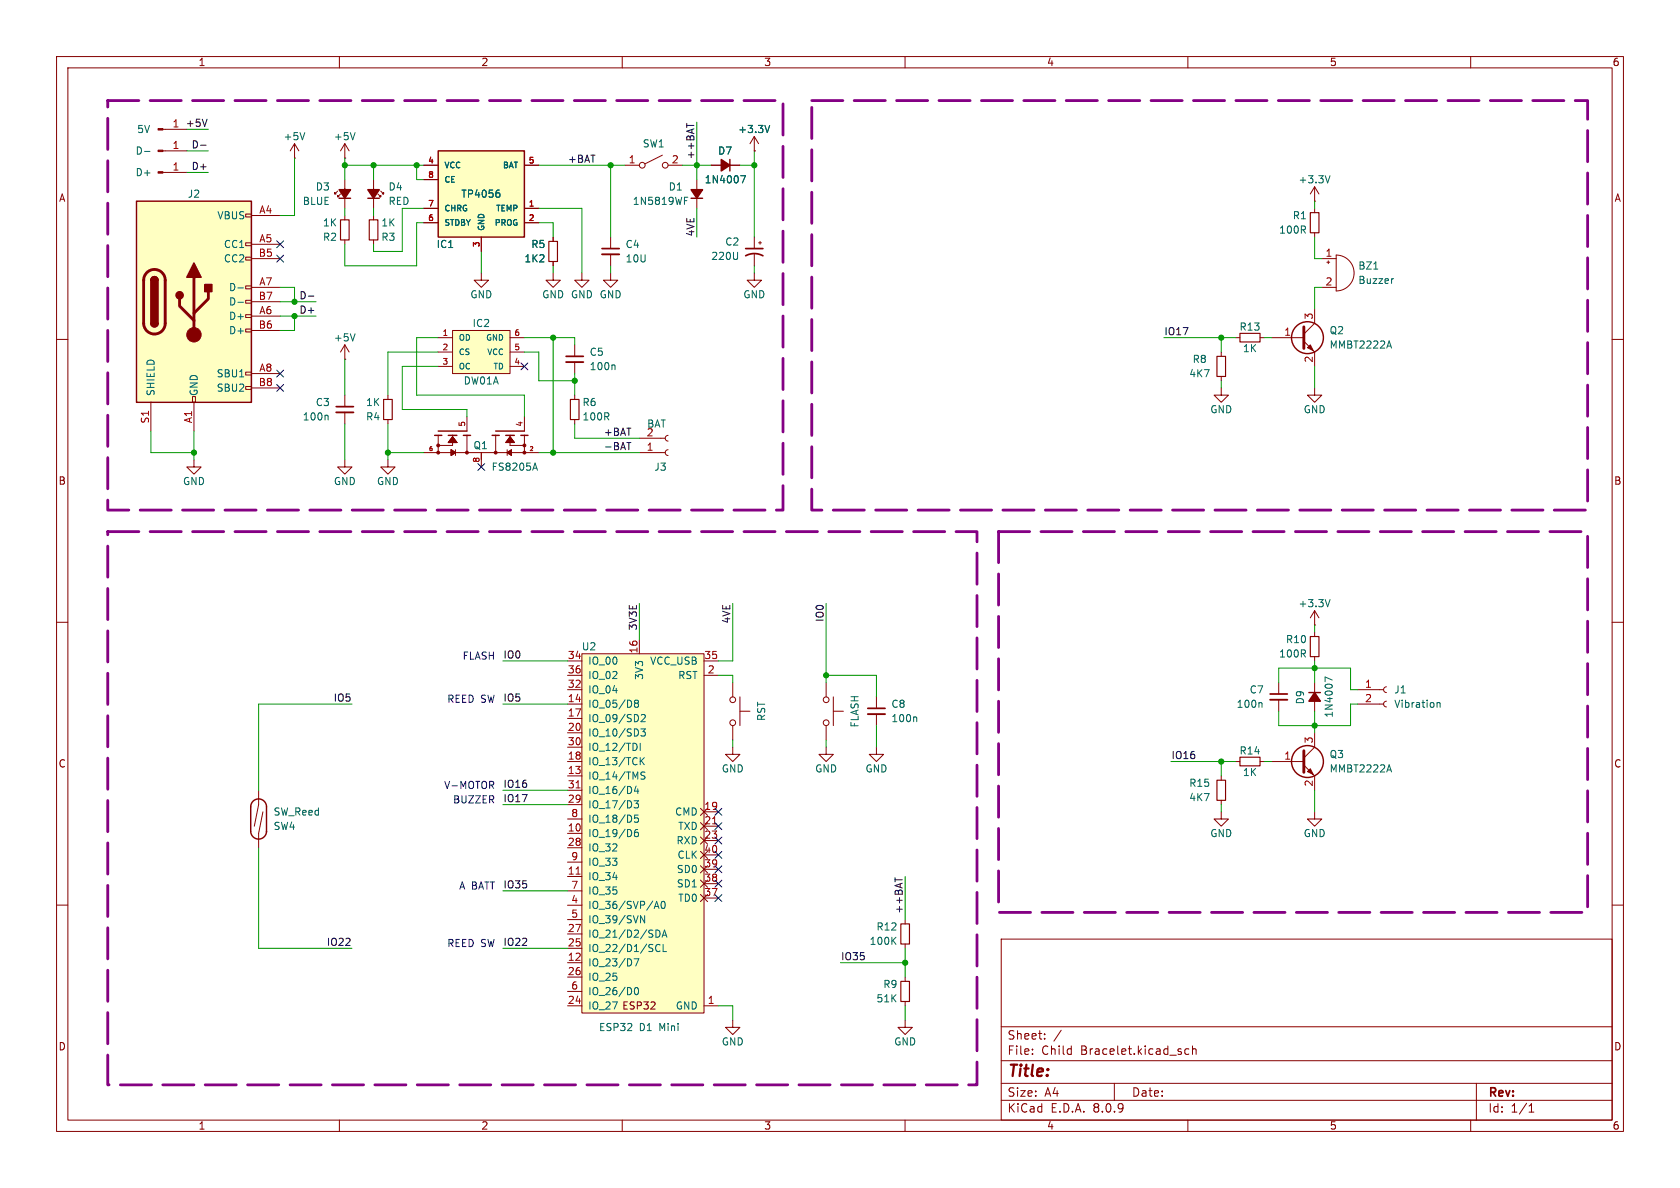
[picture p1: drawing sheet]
<svg xmlns="http://www.w3.org/2000/svg" width="297mm" height="210mm" viewBox="0 0 297 210" stroke-linecap="round" stroke-linejoin="round" font-family="sans-serif">
<g fill="none" stroke="#840000" stroke-width=".18">
<path d="M10 10h277v190h-277zM12 12h273v186h-273zM60 10v2M110 10v2M160 10v2M210 10v2M260 10v2M123.2 31.8v5M10 60h2M285 60h2M10 110h2M285 110h2"/>
<path d="M146 132.1v1.3h-1.2l1.2 1.2 1.3-1.2h-1.3M224.8 134.6h5.7M230.5 135.3l1.9 1.9v2.5M232.4 129.5v2.6l-1.9 1.9M10 160h2M160 162.6v.7M160 166.9v.7M177 166h108v32h-108zM285 160h2M60 198v2M110 198v2M160 198v2"/>
<path d="M177 194.5h108M177 191.5h108M177 187.5h108M177 181.5h108M182.5 186.3v.1M182.5 185.5v.1M184.7 183.6v.1M184.7 182.8v.1M187.6 182.1l-1.3 2M197 191.5v3M210 198v2M210.2 185.5l-.5-.1-.2 .3v.4l.1 .2h.6"/>
<path d="M210.8 185.5l.2-.1 .4 .1 .1 .9M210.8 184.9v1.5M260 198v2M261 191.5v6.5M270.3 196.6h.9M270.3 195.5l.4-.4v1.5"/>
</g>
<g fill="none" stroke="#840000" stroke-width=".25">
<path d="M122.2 35.1h2"/>
<circle cx="231.1" cy="134.6" r="2.82"/>
</g>
<path d="M122.2 33.5h2l-1 1.6z" fill="#840000" stroke="#840000" stroke-width=".25"/>
<path d="M121 35.5h.4M121 34.9h.6M245.3 136.1h.6M245.6 135.2l.4 1.3M157.9 166.2l.5 .7M158.4 165.7l-.7 .7" fill="none" stroke="#006464" stroke-width=".18"/>
<path d="M159.3 163.3h1.5v3.6h-1.5z" fill="none" stroke="#840000" stroke-width=".2"/>
<path d="M230.5 132.7v3.8" fill="none" stroke="#840000" stroke-width=".51"/>
<path d="M231.1 136.4l.5-.5 .6 1z" fill="#840000" stroke="#840000" stroke-width=".18"/>
<path d="M80 58.4h10.2v7.6h-10.2z" fill="#ffffc2"/>
<g fill="none" stroke="#840000" stroke-width=".18">
<path d="M28.8 22.9h4.2M77.5 59.7h2.5M80 58.4h10.2v7.6h-10.2zM90.2 59.7h2.5M77.5 62.2h2.5M77.5 64.8h2.5M90.2 62.2h2.5M90.2 64.8h2.5M232.4 110.5h.1M232.4 108v2.5M232.4 111.8v.7M232.4 116.1v.7"/>
<path d="M232.4 108l-.8 1.2M232.4 108l.8 1.2M226.1 120.7v2M226.1 123.7v2M232.4 120.7v5M240 124.5h4.6M240 121.9h4.6M245.1 124l-.3 .1-.2 .4 .2 .3 .3 .2M245.1 121.4l-.3 .2-.2 .3 .2 .4 .3 .1M232.4 143.5v1.3h-1.3l1.3 1.3 1.3-1.3h-1.3"/>
</g>
<path d="M231.4 122.4h2" fill="none" stroke="#840000" stroke-width=".25"/>
<path d="M232.4 122.4l1 1.6h-2z" fill="#840000" stroke="#840000" stroke-width=".25"/>
<path d="M235.1 106l-.4 1.3M222.9 124.2l.2 .2v.6M235.5 120.2l-1.2-.5v.8M254.1 124.2v.8M254.1 124.3l.1-.1 .3 .1 .1 .7" fill="none" stroke="#006464" stroke-width=".18"/>
<path d="M224.5 123.7h3.1" fill="none" stroke="#840000" stroke-width=".33"/>
<path d="M224.5 122.7h3.1" fill="none" stroke="#840000" stroke-width=".3"/>
<path d="M231.6 112.5h1.6v3.6h-1.6z" fill="none" stroke="#840000" stroke-width=".2"/>
<path d="M27.9 22.7h.9v.3h-.9z" fill="#840000" stroke="#840000" stroke-width=".18"/>
<g fill="#ffffc2">
<path d="M79.8 79.5l.7 .5-.7 .5z"/>
<path d="M80 77.2l.8 1h-1.6z"/>
</g>
<g fill="none" stroke="#840000" stroke-width=".18">
<path d="M28.8 26.7h4.2M28.8 30.5h4.2M66 31.8v5M66 38.1v.8M66.8 34.3l.5 .5v-.3v.3h-.2M67.3 33.8l.5 .5v-.3v.3h-.2M66 42.4v.8M77.5 77v3M79.8 79.5l.7 .5-.7 .5zM80 77.2l.8 1h-1.6zM80 77v1.7h-2.5M80.5 79.5v1"/>
<path d="M82.5 73.7v2.5M82.5 77v3M87.6 77v3M89.7 79.5v1M90.2 77.2l.7 1h-1.5zM90.2 77v1.7h2.5M90.2 77.2l.7 1M92.7 73.7v2.5M92.7 77v3M68.6 81.3v1.3h-1.3l1.3 1.2 1.2-1.2h-1.2M74.9 80h20.3M85.1 80v2.6"/>
<path d="M89.7 80l.7-.5v1z"/>
</g>
<path d="M65 35.1h2.1M76.8 77h1.3M77.5 76.2h5M79.2 77h1.6M81.9 77h1.3M87 77h1.3M87.6 76.2h5.1M89.4 77h1.5M92.1 77h1.2" fill="none" stroke="#840000" stroke-width=".25"/>
<g fill="#840000" stroke="#840000" stroke-width=".18">
<path d="M90.2 77.2l.7 1h-1.5z"/>
<path d="M89.7 80l.7-.5v1z"/>
<path d="M79.8 79.5l.7 .5-.7 .5z"/>
<path d="M80 77.2l.8 1h-1.6z"/>
<path d="M27.9 26.5h.9v.3h-.9z"/>
<path d="M27.9 30.4h.9v.2h-.9z"/>
<circle cx="82.5" cy="80" r=".25"/>
<circle cx="92.7" cy="80" r=".25"/>
<circle cx="92.7" cy="78.7" r=".25"/>
<circle cx="87.6" cy="80" r=".25"/>
<circle cx="77.5" cy="80" r=".25"/>
<circle cx="77.5" cy="78.7" r=".25"/>
</g>
<path d="M25.6 26.8h.9M94.3 82.8h.6M94.6 81.9l.4 1.2" fill="none" stroke="#006464" stroke-width=".18"/>
<path d="M65 33.5h2.1l-1.1 1.6z" fill="#840000" stroke="#840000" stroke-width=".25"/>
<path d="M65.3 38.9h1.5v3.5h-1.5z" fill="none" stroke="#840000" stroke-width=".2"/>
<path d="M24.1 35.6h20.3v35.5h-20.3z" fill="#ffffc2"/>
<g fill="none" stroke="#840000" stroke-width=".18">
<path d="M43.4 37.8h1v.6h-1zM44.4 38.1h5.1M110.5 29.2h2.5M117.1 27.4l-3.1 1.6M118.1 29.2h2.5M125.7 29.2h5.1M133.3 26.7h.1M133.3 24.1v2.6M133.3 24.1l-.7 1.3M133.3 24.1l.8 1.3M43.4 58.2h1v.5h-1zM43.4 55.6h1v.5h-1z"/>
<path d="M43.4 53.1h1v.5h-1zM43.4 50.5h1v.6h-1zM43.4 45.5h1v.5h-1zM43.4 42.9h1v.5h-1zM44.4 43.2h5.1M44.4 55.9h5.1M44.4 50.8h5.1M44.4 45.7h5.1M44.4 58.4h5.1M44.4 53.3h5.1M133.3 48.3v1.2h1.3l-1.3 1.3-1.2-1.3h1.2M133.3 41.9v2"/>
<path d="M133.3 45v2M134.1 42.9h.5M134.4 42.7v.5M224.8 59.7h5.7M232.4 54.6v2.6l-1.9 1.9M233.7 50.8h2.5M233.7 45.7h2.5M234.6 46.4h.5M234.8 46.1v.5M236.2 45.1a3.2 3.2 0 0 1 3.2 3.2 3.2 3.2 0 0 1-3.2 3.1zM26.7 71.1v5.1M34 70.1h.5v1h-.5z"/>
<path d="M34.3 71.1v5.1M43.4 68.3h1v.5h-1zM43.4 65.8h1v.5h-1zM44.4 66h5.1M44.4 68.6h5.1M68.6 69.9v.7M68.6 74.2v.7M101.6 61v2M101.6 64v2M101.6 69.9v.7M101.6 74.2v.7M113 77.5h4.6"/>
<path d="M118.1 77l-.3 .1-.2 .4 .2 .3 .3 .2M118.1 79.5l-.3 .2-.2 .3 .2 .4 .3 .1M230.5 60.3l1.9 1.9v2.6M34.3 81.3v1.3h1.3l-1.3 1.2-1.3-1.2h1.3M61 81.3v1.3h1.2l-1.2 1.2-1.3-1.2h1.3M113 80h4.6M215.9 143.5v1.3h-1.3l1.3 1.3 1.3-1.3h-1.3"/>
<circle cx="113.5" cy="29.2" r=".51"/>
<circle cx="117.6" cy="29.2" r=".51"/>
</g>
<g fill="none" stroke="#840000" stroke-width=".25">
<path d="M24.1 35.6h20.3v35.5h-20.3zM129 28.2v2M26.7 57.2a.64 .64 0 0 0 .6 .6 .64 .64 0 0 0 .6-.6M26.7 49.5a.64 .64 0 0 1 .6-.6 .64 .64 0 0 1 .6 .6"/>
<circle cx="231.1" cy="59.7" r="2.82"/>
</g>
<path d="M26 48.2a1.9 1.9 0 0 1 2-.4 1.9 1.9 0 0 1 1.2 1.7v7.7a1.91 1.91 0 0 1-1.9 1.8 1.91 1.91 0 0 1-1.9-1.8v-7.8l.2-.7zM31.7 52.8v1.3l2.6 2.5M34.3 49v10.2M36.8 51.6v1.2l-2.5 2.6M230.5 57.8v3.8" fill="none" stroke="#840000" stroke-width=".51"/>
<g fill="#840000" stroke="#840000" stroke-width=".25">
<path d="M26.7 57.2h1.2a.64 .64 0 0 1-.6 .6 .64 .64 0 0 1-.6-.6z"/>
<path d="M26.7 49.5h1.2v7.7h-1.2z"/>
<path d="M26.9 49.1a.64 .64 0 0 1 .6-.2 .64 .64 0 0 1 .4 .6h-1.2z"/>
<path d="M34.3 46.5l1.3 2.5h-2.6z"/>
<path d="M36.2 50.3h1.3v1.3h-1.3z"/>
<path d="M127.5 28.2l1.5 1-1.5 1z"/>
<circle cx="31.7" cy="52.2" r=".63"/>
</g>
<g fill="#840000" stroke="#840000" stroke-width=".18">
<path d="M231.1 61.5l.5-.5 .6 1z"/>
<circle cx="34.3" cy="59.2" r="1.27"/>
</g>
<path d="M130.9 31.1h.9l-.6 1.2M136.1 22.2l-.5 1.2M42.1 50.9h.9M42.1 53.4h.9M130.4 44.6l-.1 1.1M242.9 47.6h.7M246.4 49.3h-.3M108.5 64.5l.2 .2v.7M245.3 61.2h.6M245.6 60.3l.4 1.2" fill="none" stroke="#006464" stroke-width=".18"/>
<path d="M67.8 70.6h1.5v3.6h-1.5zM100.8 70.6h1.6v3.6h-1.6z" fill="none" stroke="#840000" stroke-width=".2"/>
<path d="M100.1 64h3" fill="none" stroke="#840000" stroke-width=".33"/>
<path d="M131.8 45.2a3.2 3.2 0 0 1 3.1 0M131.8 43.9h3.1M100.1 63h3" fill="none" stroke="#840000" stroke-width=".3"/>
<path d="M77.5 26.7h15.2v15.2h-15.2z" fill="#ffffc2"/>
<path d="M59.9 35.1h2.1M77.5 26.7h15.2v15.2h-15.2zM47.1 146.9a1.4 1.4 0 0 1-1.4 1.4 1.4 1.4 0 0 1-1.4-1.4v-4.3a1.4 1.4 0 0 1 1.4-1.4 1.4 1.4 0 0 1 1.4 1.4v4.5" fill="none" stroke="#840000" stroke-width=".25"/>
<g fill="none" stroke="#840000" stroke-width=".18">
<path d="M52.1 27.9h.1M52.1 25.4l-.8 1.3M52.1 25.4v2.5M52.1 25.4l.7 1.3M59.7 33.8l-.5 .5v-.3v.3h.2M60.2 34.3l-.5 .5v-.3v.3h.2M61 27.9h.1M61 25.4v2.5M61 31.8v5M61 38.1v.8M61 25.4l-.8 1.3M61 25.4l.7 1.3"/>
<path d="M74.9 36.8h2.6M74.9 39.4h2.6M74.9 29.2h2.6M74.9 31.8h2.6M92.7 36.8h2.5M92.7 39.4h2.5M92.7 29.2h2.5M232.4 35.6h.1M232.4 33l-.8 1.3M232.4 33v2.6M232.4 36.8v.8M232.4 33l.8 1.3"/>
<path d="M61 42.4v.8M85.1 48.3v1.2h1.3l-1.3 1.3-1.3-1.3h1.3M85.1 41.9v2.6M97.8 48.3v1.2h1.3l-1.3 1.3-1.3-1.3h1.3M97.8 41.9v.8M97.8 46.2v.8M102.9 48.3v1.2h1.2l-1.2 1.3-1.3-1.3h1.3M107.9 48.3v1.2h1.3l-1.3 1.3-1.2-1.3h1.2M107.9 41.9v2M107.9 45v2M218.4 59.7h.8M222.8 59.7h.7"/>
<path d="M232.4 41.1v.8M61 63.5h.1M61 61l-.8 1.2M61 61v2.5M61 69.9v2M61 72.9v2M61 61l.7 1.2M215.9 68.6v1.3h-1.3l1.3 1.2 1.3-1.2h-1.3M215.9 62.2v.8M215.9 66.5v.8M232.4 68.6v1.3h-1.3l1.3 1.2 1.3-1.2h-1.3M45.7 139.7v2.5l-.7 3.9"/>
<path d="M215.9 137.2v.7M218.4 134.6h.8M222.8 134.6h.7M46.5 143.5l-.8 3.8v2.6M215.9 141.5v.7"/>
</g>
<path d="M53.9 23.4l-.4 1.3M62.8 23.4l-.4 1.3M88 33.6h.3M88.1 34.1l.3 .2v.3l-.3 .3M235.1 31.1l-.4 1.2M62.8 59l-.4 1.3M57.8 73.4l.2 .2v.6" fill="none" stroke="#006464" stroke-width=".18"/>
<path d="M106.4 45h3.1M59.4 72.9h3.1" fill="none" stroke="#840000" stroke-width=".33"/>
<path d="M106.4 43.9h3.1M59.4 71.9h3.1" fill="none" stroke="#840000" stroke-width=".3"/>
<path d="M60.2 38.9h1.5v3.5h-1.5zM231.6 37.6h1.6v3.5h-1.6zM97 42.7h1.6v3.5h-1.6zM219.2 58.9h3.6v1.6h-3.6zM215.1 63h1.6v3.5h-1.6zM215.1 137.9h1.6v3.6h-1.6zM219.2 133.9h3.6v1.5h-3.6z" fill="none" stroke="#840000" stroke-width=".2"/>
<path d="M59.9 33.5h2.1l-1 1.6z" fill="#840000" stroke="#840000" stroke-width=".25"/>
<path d="M102.9 115.6h21.6v63.5h-21.6z" fill="#ffffc2"/>
<g fill="none" stroke="#840000" stroke-width=".18">
<path d="M74.9 29.2h2.6M74.9 36.8h2.6M74.9 39.4h2.6M74.9 31.8h2.6M92.7 29.2h2.5M92.7 36.8h2.5M92.7 39.4h2.5M125.7 29.2h1.8M129 29.2h1.8M133.3 26.7h.1M85.1 41.9v2.6M97.8 41.9v.8"/>
<path d="M97.8 46.2v.8M100.3 119.4h2.6M100.3 116.8h2.6M102.9 115.6h21.6v63.5h-21.6zM113 113v2.6M124.5 119.4h2.5M124.5 116.8h2.5M100.3 137.2h2.6M100.3 124.5h2.6M100.3 127h2.6M100.3 134.6h2.6M100.3 129.5h2.6"/>
<path d="M100.3 132.1h2.6M100.3 139.7h2.6M100.3 121.9h2.6M129.5 132.1v1.3h-1.2l1.2 1.2 1.3-1.2h-1.3M129.5 120.7v2.5M129.5 128.3v2.5M130.8 125.7h1.8M130.8 123.2v5.1M146 120.7v2.5M146 128.3v2.5M147.3 125.7h1.8M147.3 123.2v5.1"/>
<path d="M154.9 132.1v1.3h-1.2l1.2 1.2 1.3-1.2h-1.3M154.9 123.2v2M154.9 126.2v2.1M100.3 147.3h2.6M100.3 154.9h2.6M100.3 149.9h2.6M100.3 142.2h2.6M100.3 157.5h2.6M100.3 144.8h2.6M100.3 152.4h2.6M123.8 142.9l1.3 1.2M123.8 145.4l1.3 1.3"/>
<path d="M123.8 148l1.3 1.2M123.8 158.1l1.3 1.3M123.8 155.6l1.3 1.2M123.8 153l1.3 1.3M123.8 150.5l1.3 1.3M124.5 143.5h2.5M124.5 146.1h2.5M124.5 148.6h2.5M124.5 158.8h2.5M124.5 156.2h2.5M124.5 153.7h2.5M124.5 151.1h2.5"/>
<path d="M125.1 142.9l-1.3 1.2M125.1 145.4l-1.3 1.3M125.1 148l-1.3 1.2M125.1 158.1l-1.3 1.3M125.1 155.6l-1.3 1.2M125.1 153l-1.3 1.3M125.1 150.5l-1.3 1.3M100.3 177.8h2.6M100.3 160h2.6M100.3 162.6h2.6M100.3 170.2h2.6M100.3 167.6h2.6"/>
<path d="M100.3 172.7h2.6M100.3 165.1h2.6M100.3 175.3h2.6M124.5 177.8h2.5M160 172.7v.8M160 177v.8M129.5 180.3v1.3h-1.2l1.2 1.3 1.3-1.3h-1.3M160 180.3v1.3h-1.3l1.3 1.3 1.3-1.3h-1.3"/>
<circle cx="129.5" cy="123.7" r=".51"/>
<circle cx="129.5" cy="127.8" r=".51"/>
<circle cx="146.1" cy="123.7" r=".51"/>
<circle cx="146.1" cy="127.8" r=".51"/>
</g>
<g fill="none" stroke="#006464" stroke-width=".18">
<path d="M88 33.6h.3M88.1 34.1l.3 .2v.3l-.3 .3M130.9 31.1h.9l-.6 1.2M136.1 22.2l-.5 1.2M112.4 131.5l.2 .4-.2 .7M112.4 124.3l-.2-.2 .2-.3h.2l.3 .2-.3 .3M112.4 124.3l-.2 .3v.3l.2 .1h.4l.1-.2v-.2l-.3-.3M112.4 124.3h.2M112.5 138.9l-.3 1h.7M112.8 139.4v.9M113.2 131.4v1.3M113.3 128.8h.8l-.4 .5 .3 .2v.5l-.2 .1-.5-.1"/>
<path d="M113.4 126.4l.4-.1 .3 .4-.8 .9h.8M113.4 134.5l.5 .7M113.4 137l.5 .2 .1 .3-.2 .2h-.5M113.4 136.5h.6M113.9 133.9l-.7 .8M161.9 126.7l.2 .2v.7M112.1 141.5h.8l-.4 .5 .3 .2v.5l-.2 .1-.5-.1M112.8 146.6l-.4 .1a.86 .86 0 0 0 0 1.2l.4-.1 .1-.4-.3-.3h-.2l-.2 .3M112.8 144.1h-.6v.6l.1-.1h.5l.1 .2-.1 .4-.2 .2-.4-.2M117 159.5l.2-.2a.68 .68 0 0 1 .4 .7 .68 .68 0 0 1-.4 .6l-.2-.1-.1-.4zM112.1 169.5h.8l-.5 1.3M112.3 174.6h.2a.68 .68 0 0 1 .4 .6 .68 .68 0 0 1-.4 .6 .84 .84 0 0 1-.2-1.2z"/>
<path d="M113.2 161.9l.8 1.2v-1.2M115.7 160.6l.4-1.3 .4 1.3M115.8 160.2h.6M116 167.9l.3 .3 .4-.1M116 164.4a.64 .64 0 0 1 .7 .6 .64 .64 0 0 1-.7 .7M116.7 167.1l-.4-.2-.3 .4M117 165.7l.5-1.3 .4 1.3M117.2 165.3h.6M117.2 166.9v1.3h.6"/>
</g>
<path d="M101.8 139.3h.8M101.8 154.5h.8M126 145.6h.7" fill="none" stroke="#a90000" stroke-width=".18"/>
<path d="M159.3 173.5h1.5v3.5h-1.5z" fill="none" stroke="#840000" stroke-width=".2"/>
<path d="M153.4 126.2h3.1" fill="none" stroke="#840000" stroke-width=".33"/>
<path d="M153.4 125.2h3.1" fill="none" stroke="#840000" stroke-width=".3"/>
<path d="M35.5 25.7h.9M36.6 21.1l-.4 1.2M121.4 21.8v.7M54.5 52.3h1M110.8 78.2h.7M158.2 155.2v.7" fill="none" stroke="#0f0f0f" stroke-width=".18"/>
<path d="M19 17.8h119.4v72.4h-119.4zM143.5 17.8h137.2v72.4h-137.2zM19 94h153.7v97.8h-153.7zM176.5 94h104.2v67.3h-104.2z" fill="none" stroke="#840084" stroke-width=".5" stroke-dasharray="5.5 2"/>
<g fill="none" stroke="#009600" stroke-width=".18">
<path d="M33 26.7h3.8M33 22.9h3.8M33 30.5h3.8M52.1 27.9v10.2h-2.6M61 27.9v3.9M61 36.8v1.3M61 29.2h13.9M66 29.2v2.6M66 36.8v1.3M73.7 29.2v2.6h1.2M74.9 39.4h-1.2v7.6h-12.7v-3.8M74.9 36.8h-3.8v7.7h-5.1v-1.3"/>
<path d="M95.2 29.2h15.3M95.2 36.8h7.7v11.5M95.2 39.4h2.6v2.5M107.9 29.2v12.7M120.6 29.2h5.1M123.2 21.6v10.2M123.2 36.8v5.1M130.8 29.2h2.5M133.3 26.7v15.2M232.4 35.6v1.2M49.5 50.8h2.6v2.5M49.5 55.9h6.4"/>
<path d="M49.5 53.3h6.4M52.1 55.9v2.5h-2.6M77.5 59.7h-3.8v10.2h19v3.8M85.1 44.5v3.8M92.7 59.7h8.9v1.3M97.8 47v1.3M97.8 59.7v20.3M107.9 47v1.3M133.3 47v1.3M205.7 59.7h12.7M215.9 59.7v2.5M223.5 59.7h1.3"/>
<path d="M232.4 41.9v3.8h1.3M233.7 50.8h-1.3v3.8M26.7 76.2v3.8h7.6M34.3 76.2v5.1M61 63.5v6.4M61 74.9v6.4M68.6 74.9v6.4M77.5 64.8h-6.4v7.6h11.4v1.3M77.5 62.2h-8.9v7.7M92.7 62.2h2.5v5.1h6.4M101.6 66v3.9M101.6 74.9v2.6h11.4"/>
<path d="M215.9 67.3v1.3M232.4 64.8v3.8M68.6 80h6.3M95.2 80h17.8M88.9 116.8h11.4M113 106.7v6.3M127 119.4h2.5v1.3M129.5 106.7v10.1h-2.5M146 119.4h8.9v3.8M146 106.7v14M232.4 110.5v1.3M232.4 116.8v3.9"/>
<path d="M62.2 124.5h-16.5v15.2M88.9 124.5h11.4M88.9 139.7h11.4M129.5 130.8v1.3M146 130.8v1.3M154.9 128.3v3.8M207 134.6h11.4M215.9 134.6v2.6M223.5 134.6h1.3M226.1 120.7v-2.6h12.7v3.8h1.2M232.4 125.7v3.8M232.4 139.7v3.8"/>
<path d="M240 124.5h-1.2v3.8h-12.7v-2.6M45.7 149.9v17.7h16.5M88.9 157.5h11.4M88.9 142.2h11.4M160 154.9v7.7M215.9 142.2v1.3M88.9 167.6h11.4M127 177.8h2.5v2.5M148.6 170.2h11.4M160 167.6v5.1M160 177.8v2.5"/>
</g>
<g fill="none" stroke="#000084" stroke-width=".18">
<path d="M48.9 45.1l1.2 1.2M48.9 42.6l1.2 1.2M50.1 45.1l-1.2 1.2M50.1 42.6l-1.2 1.2M48.9 65.4l1.2 1.2M48.9 68l1.2 1.2M50.1 65.4l-1.2 1.2M50.1 68l-1.2 1.2M92.1 64.2l1.2 1.2M93.3 64.2l-1.2 1.2M84.5 81.9l1.2 1.3M85.7 81.9l-1.2 1.3"/>
<path d="M126.4 142.9l1.2 1.2M126.4 145.4l1.2 1.3M126.4 155.6l1.2 1.2M126.4 148l1.2 1.2M126.4 153.1l1.2 1.2M126.4 150.5l1.2 1.2M126.4 158.1l1.2 1.3M127.6 142.9l-1.2 1.2M127.6 145.4l-1.2 1.3M127.6 155.6l-1.2 1.2M127.6 148l-1.2 1.2M127.6 153.1l-1.2 1.2"/>
<path d="M127.6 150.5l-1.2 1.2M127.6 158.1l-1.2 1.3"/>
</g>
<g fill="#009600" stroke="#009600" stroke-width=".18">
<circle cx="68.6" cy="80" r=".46"/>
<circle cx="34.3" cy="80" r=".46"/>
<circle cx="52.1" cy="55.9" r=".46"/>
<circle cx="52.1" cy="53.3" r=".46"/>
<circle cx="123.2" cy="29.2" r=".46"/>
<circle cx="133.3" cy="29.2" r=".46"/>
<circle cx="73.7" cy="29.2" r=".46"/>
<circle cx="66" cy="29.2" r=".46"/>
<circle cx="61" cy="29.2" r=".46"/>
<circle cx="97.8" cy="80" r=".46"/>
<circle cx="97.8" cy="59.7" r=".46"/>
<circle cx="146" cy="119.4" r=".46"/>
<circle cx="160" cy="170.2" r=".46"/>
<circle cx="107.9" cy="29.2" r=".46"/>
<circle cx="101.6" cy="67.3" r=".46"/>
<circle cx="215.9" cy="134.6" r=".46"/>
<circle cx="232.4" cy="128.3" r=".46"/>
<circle cx="232.4" cy="118.1" r=".46"/>
<circle cx="215.9" cy="59.7" r=".46"/>
</g>
<text font-size="2.8" fill="#840000" x="178" y="190.9">Title:</text>
<g font-size="2.1" fill="#840000">
<text x="178" y="184">Sheet:</text>
<text x="178" y="186.7">File:</text>
<text x="184.1" y="186.7">Child</text>
<text x="191.1" y="186.7">Bracelet.kicad_sch</text>
<text x="178" y="196.9">KiCad</text>
<text x="178" y="194.1">Size:</text>
<text x="184.7" y="194.1">A4</text>
<text x="185.7" y="196.9">E.D.A.</text>
<text x="193.3" y="196.9">8.0.9</text>
<text x="200" y="194.1">Date:</text>
<text x="263" y="194.3">Rev:</text>
<text x="263" y="196.9">Id:</text>
<text x="267.1" y="196.9">1/1</text>
</g>
<g font-size="1.8" fill="#840000">
<text x="35" y="11.9">1</text>
<text x="85" y="11.9">2</text>
<text x="135" y="11.9">3</text>
<text x="185" y="11.9">4</text>
<text x="235" y="11.9">5</text>
<text x="285" y="11.9">6</text>
<text x="10.3" y="35.9">A</text>
<text x="285.3" y="35.9">A</text>
<text x="10.3" y="85.9">B</text>
<text x="285.3" y="85.9">B</text>
<text x="10.3" y="135.9">C</text>
<text x="285.3" y="135.9">C</text>
<text x="10.3" y="185.9">D</text>
<text x="285.3" y="185.9">D</text>
<text x="35" y="199.9">1</text>
<text x="85" y="199.9">2</text>
<text x="135" y="199.9">3</text>
<text x="185" y="199.9">4</text>
<text x="235" y="199.9">5</text>
<text x="285" y="199.9">6</text>
</g>
<g font-size="1.8" fill="#006464">
<text x="24.1" y="23.7">5V</text>
<text x="130.4" y="23.7">+3.3V</text>
<text x="23.9" y="27.5">D-</text>
<text x="50" y="25">+5V</text>
<text x="58.9" y="25">+5V</text>
<text x="113.5" y="26.3">SW1</text>
<text x="126.8" y="27.5">D7</text>
<text x="23.9" y="31.3">D+</text>
<text x="33.1" y="35.2">J2</text>
<text x="55.7" y="33.9">D3</text>
<text x="68.6" y="33.9">D4</text>
<text x="81.5" y="35.2">TP4056</text>
<text x="118.1" y="33.9">D1</text>
<text x="124.5" y="32.6">1N4007</text>
<text x="229.5" y="32.6">+3.3V</text>
<text x="38.3" y="39">VBUS</text>
<text x="53.4" y="36.4">BLUE</text>
<text x="57" y="40.2">1K</text>
<text x="67.3" y="40.2">1K</text>
<text x="68.6" y="36.4">RED</text>
<text x="111.8" y="36.4">1N5819WF</text>
<text x="226" y="41.5">100R</text>
<text x="228.4" y="39">R1</text>
<text x="39.5" y="44">CC1</text>
<text x="39.5" y="46.6">CC2</text>
<text x="57" y="42.8">R2</text>
<text x="67.3" y="42.8">R3</text>
<text x="77.1" y="44">IC1</text>
<text x="92.6" y="46.6">1K2</text>
<text x="93.8" y="44">R5</text>
<text x="110.5" y="44">C4</text>
<text x="110.5" y="46.6">10U</text>
<text x="125.6" y="46.2">220U</text>
<text x="128.1" y="43.6">C2</text>
<text x="240" y="47.9">BZ1</text>
<text x="40.4" y="51.7">D-</text>
<text x="83.1" y="52.9">GND</text>
<text x="95.8" y="52.9">GND GND GND</text>
<text x="131.3" y="52.9">GND</text>
<text x="240" y="50.4">Buzzer</text>
<text x="40.4" y="56.7">D+</text>
<text x="40.4" y="59.3">D+</text>
<text x="40.4" y="54.2">D-</text>
<text x="83.4" y="58">IC2</text>
<text x="219" y="58.6">R13</text>
<text x="235" y="59.3">Q2</text>
<text x="58.9" y="60.6">+5V</text>
<text x="104.1" y="63.1">C5</text>
<text x="104.1" y="65.6">100n</text>
<text x="210.7" y="64.4">R8</text>
<text x="219.6" y="62.5">1K</text>
<text x="235" y="61.8">MMBT2222A</text>
<text x="27.5" y="70.1" transform="rotate(-90 27.5 70.1)">SHIELD</text>
<text x="35.2" y="70.1" transform="rotate(-90 35.2 70.1)">GND</text>
<text x="38.2" y="66.9">SBU1</text>
<text x="38.2" y="69.4">SBU2</text>
<text x="55.7" y="72">C3</text>
<text x="64.6" y="72">1K</text>
<text x="81.9" y="68.2">DW01A</text>
<text x="102.9" y="72">R6</text>
<text x="210.1" y="66.9">4K7</text>
<text x="53.4" y="74.5">100n</text>
<text x="64.6" y="74.5">R4</text>
<text x="102.9" y="74.5">100R</text>
<text x="114.2" y="77.2">2</text>
<text x="114.3" y="75.8">BAT</text>
<text x="213.9" y="73.3">GND</text>
<text x="230.4" y="73.3">GND</text>
<text x="83.6" y="79.6">Q1</text>
<text x="86.8" y="83.4">FS8205A</text>
<text x="115.6" y="83.4">J3</text>
<text x="32.3" y="86">GND</text>
<text x="58.9" y="86">GND</text>
<text x="66.5" y="86">GND</text>
<text x="229.5" y="107.5">+3.3V</text>
<text x="227.2" y="113.9">R10</text>
<text x="102.8" y="115.2">U2</text>
<text x="103.9" y="117.7">IO_00</text>
<text x="114.8" y="117.7">VCC_USB</text>
<text x="226" y="116.4">100R</text>
<text x="103.9" y="125.3">IO_05/D8</text>
<text x="103.9" y="122.8">IO_04</text>
<text x="103.9" y="120.2">IO_02</text>
<text x="113.9" y="120.3" transform="rotate(-90 113.9 120.3)">3V3</text>
<text x="119.8" y="120.2">RST</text>
<text x="157.5" y="125.3">C8</text>
<text x="218.5" y="125.3">100n</text>
<text x="220.8" y="122.8">C7</text>
<text x="230.7" y="124.6" transform="rotate(-90 230.7 124.6)">D9</text>
<text x="246.4" y="122.8">J1</text>
<text x="246.4" y="125.3">Vibration</text>
<text x="103.9" y="127.9">IO_09/SD2</text>
<text x="103.9" y="130.4">IO_10/SD3</text>
<text x="135.5" y="127.6" transform="rotate(-90 135.5 127.6)">RST</text>
<text x="152" y="128.7" transform="rotate(-90 152 128.7)">FLASH</text>
<text x="157.5" y="127.9">100n</text>
<text x="235.8" y="127" transform="rotate(-90 235.8 127)">1N4007</text>
<text x="103.9" y="135.5">IO_13/TCK</text>
<text x="103.9" y="132.9">IO_12/TDI</text>
<text x="127.5" y="136.8">GND</text>
<text x="144" y="136.8">GND</text>
<text x="152.9" y="136.8">GND</text>
<text x="219" y="133.6">R14</text>
<text x="219.6" y="137.4">1K</text>
<text x="235" y="134.2">Q3</text>
<text x="235" y="136.8">MMBT2222A</text>
<text x="103.9" y="138">IO_14/TMS</text>
<text x="103.9" y="143.1">IO_17/D3</text>
<text x="103.9" y="140.6">IO_16/D4</text>
<text x="210.1" y="139.3">R15</text>
<text x="210.1" y="141.8">4K7</text>
<text x="48.3" y="144.4">SW_Reed</text>
<text x="48.3" y="146.9">SW4</text>
<text x="103.9" y="148.2">IO_19/D6</text>
<text x="103.9" y="145.6">IO_18/D5</text>
<text x="119.2" y="144.4">CMD</text>
<text x="119.5" y="149.5">RXD</text>
<text x="119.8" y="146.9">TXD</text>
<text x="213.9" y="148.2">GND</text>
<text x="230.4" y="148.2">GND</text>
<text x="103.9" y="155.8">IO_34</text>
<text x="103.9" y="150.7">IO_32</text>
<text x="103.9" y="153.3">IO_33</text>
<text x="119.6" y="154.5">SD0</text>
<text x="119.7" y="152">CLK</text>
<text x="103.9" y="160.9">IO_36/SVP/A0</text>
<text x="103.9" y="158.3">IO_35</text>
<text x="119.6" y="157.1">SD1</text>
<text x="119.8" y="159.6">TD0</text>
<text x="103.9" y="163.4">IO_39/SVN</text>
<text x="103.9" y="166">IO_21/D2/SDA</text>
<text x="153.6" y="167.2">100K</text>
<text x="154.8" y="164.7">R12</text>
<text x="103.9" y="171">IO_23/D7</text>
<text x="103.9" y="168.5">IO_22/D1/SCL</text>
<text x="103.9" y="173.6">IO_25</text>
<text x="103.9" y="178.7">IO_27 ESP32</text>
<text x="103.9" y="176.1">IO_26/D0</text>
<text x="119.4" y="178.7">GND</text>
<text x="154.8" y="177.4">51K</text>
<text x="156.1" y="174.9">R9</text>
<text x="105.8" y="182.5">ESP32</text>
<text x="113" y="182.5">D1</text>
<text x="116.7" y="182.5">Mini</text>
<text x="127.5" y="185">GND</text>
<text x="158" y="185">GND</text>
</g>
<g font-size="1.8" fill="#a90000">
<text x="30.4" y="22.6">1</text>
<text x="30.4" y="26.4">1</text>
<text x="111.1" y="29">1</text>
<text x="118.7" y="29">2</text>
<text x="30.4" y="30.2">1</text>
<text x="45.7" y="37.8">A4</text>
<text x="45.6" y="45.5">B5</text>
<text x="45.7" y="42.9">A5</text>
<text x="234.2" y="45.5">1</text>
<text x="45.6" y="53.1">B7</text>
<text x="45.7" y="50.5">A7</text>
<text x="234.2" y="50.5">2</text>
<text x="45.6" y="58.2">B6</text>
<text x="45.7" y="55.6">A6</text>
<text x="226.9" y="59.4">1</text>
<text x="232.2" y="56.6" transform="rotate(-90 232.2 56.6)">3</text>
<text x="45.7" y="65.8">A8</text>
<text x="232.2" y="64.2" transform="rotate(-90 232.2 64.2)">2</text>
<text x="45.6" y="68.3">B8</text>
<text x="26.4" y="75" transform="rotate(-90 26.4 75)">S1</text>
<text x="34" y="74.9" transform="rotate(-90 34 74.9)">A1</text>
<text x="114.2" y="79.8">1</text>
<text x="100.3" y="116.6">34</text>
<text x="100.3" y="119.1">36</text>
<text x="112.8" y="115.6" transform="rotate(-90 112.8 115.6)">16</text>
<text x="124.4" y="116.6">35</text>
<text x="125" y="119.1">2</text>
<text x="100.3" y="124.2">14</text>
<text x="100.3" y="121.7">32</text>
<text x="241.2" y="121.7">1</text>
<text x="241.2" y="124.2">2</text>
<text x="100.3" y="126.7">17</text>
<text x="100.3" y="129.3">20</text>
<text x="100.3" y="131.8">30</text>
<text x="232.2" y="131.5" transform="rotate(-90 232.2 131.5)">3</text>
<text x="100.3" y="136.9">13</text>
<text x="100.3" y="134.4">18</text>
<text x="226.9" y="134.4">1</text>
<text x="100.3" y="142">29</text>
<text x="100.3" y="139.4">31</text>
<text x="124.4" y="143.3">19</text>
<text x="232.2" y="139.1" transform="rotate(-90 232.2 139.1)">2</text>
<text x="100.3" y="147.1">10</text>
<text x="100.3" y="149.6">28</text>
<text x="100.9" y="144.5">8</text>
<text x="124.4" y="145.8">21</text>
<text x="124.4" y="148.3">23</text>
<text x="100.3" y="154.7">11</text>
<text x="100.9" y="152.1">9</text>
<text x="124.4" y="156">38</text>
<text x="124.4" y="153.4">39</text>
<text x="124.4" y="150.9">40</text>
<text x="100.9" y="159.8">4</text>
<text x="100.9" y="157.2">7</text>
<text x="124.4" y="158.5">37</text>
<text x="100.3" y="167.4">25</text>
<text x="100.3" y="164.8">27</text>
<text x="100.9" y="162.3">5</text>
<text x="100.3" y="169.9">12</text>
<text x="100.3" y="172.5">26</text>
<text x="100.3" y="177.5">24</text>
<text x="100.9" y="175">6</text>
<text x="125" y="177.5">1</text>
</g>
<g font-size="1.8" fill="#0f0f0f">
<text x="32.8" y="22.5">+5V</text>
<text x="33.8" y="26.3">D-</text>
<text x="100.3" y="28.9">+BAT</text>
<text x="122.8" y="28.3" transform="rotate(-90 122.8 28.3)">++BAT</text>
<text x="33.8" y="30.1">D+</text>
<text x="122.8" y="41.9" transform="rotate(-90 122.8 41.9)">4VE</text>
<text x="52.8" y="53">D-</text>
<text x="52.8" y="55.5">D+</text>
<text x="205.7" y="59.3">IO17</text>
<text x="106.7" y="77.1">+BAT</text>
<text x="106.7" y="79.7">-BAT</text>
<text x="112.7" y="111.5" transform="rotate(-90 112.7 111.5)">3V3E</text>
<text x="129.2" y="110.3" transform="rotate(-90 129.2 110.3)">4VE</text>
<text x="145.7" y="110" transform="rotate(-90 145.7 110)">IO0</text>
<text x="88.9" y="116.5">IO0</text>
<text x="58.9" y="124.1">IO5</text>
<text x="207" y="134.3">IO16</text>
<text x="88.9" y="139.4">IO16</text>
<text x="88.9" y="141.9">IO17</text>
<text x="159.7" y="161.6" transform="rotate(-90 159.7 161.6)">++BAT</text>
<text x="57.7" y="167.3">IO22</text>
<text x="148.6" y="169.8">IO35</text>
</g>
<g font-size="1.8" fill="#0000c2">
<text x="81.7" y="116.8">FLASH</text>
<text x="79" y="124.4">REED SW IO5</text>
<text x="78.4" y="139.7">V-MOTOR</text>
<text x="80" y="142.2">BUZZER</text>
<text x="81.1" y="157.5">A BATT IO35</text>
<text x="79" y="167.6">REED SW IO22</text>
</g>
<g font-size="1.4" fill="#a90000">
<text x="75.6" y="29">4</text>
<text x="93.4" y="29">5</text>
<text x="75.6" y="31.5">8</text>
<text x="75.6" y="39.1">6</text>
<text x="75.6" y="36.6">7</text>
<text x="93.4" y="36.6">1</text>
<text x="93.4" y="39.1">2</text>
<text x="84.8" y="43.8" transform="rotate(-90 84.8 43.8)">3</text>
<text x="78.1" y="59.4">1</text>
<text x="90.8" y="59.4">6</text>
<text x="78.1" y="62">2</text>
<text x="78.1" y="64.5">3</text>
<text x="90.8" y="64.5">4</text>
<text x="90.8" y="62">5</text>
<text x="82.3" y="75.5" transform="rotate(-90 82.3 75.5)">5</text>
<text x="92.5" y="75.5" transform="rotate(-90 92.5 75.5)">4</text>
<text x="84.8" y="81.9" transform="rotate(-90 84.8 81.9)">8</text>
</g>
<g font-size="1.4" fill="#006464">
<text x="78.5" y="29.9">VCC</text>
<text x="88.8" y="29.9">BAT</text>
<text x="78.5" y="32.5">CE</text>
<text x="78.5" y="40.1">STDBY</text>
<text x="78.5" y="37.6">CHRG</text>
<text x="85.8" y="40.9" transform="rotate(-90 85.8 40.9)">GND</text>
<text x="87.3" y="40.1">PROG</text>
<text x="87.6" y="37.6">TEMP</text>
<text x="81" y="60.4">OD</text>
<text x="81" y="63">CS</text>
<text x="81" y="65.5">OC</text>
<text x="85.8" y="60.4">GND</text>
<text x="86" y="63">VCC</text>
<text x="87.1" y="65.5">TD</text>
</g>
<g font-size="1" fill="#a90000">
<text x="75.7" y="79.8">6</text>
<text x="93.5" y="79.8">2</text>
</g>
</svg>
